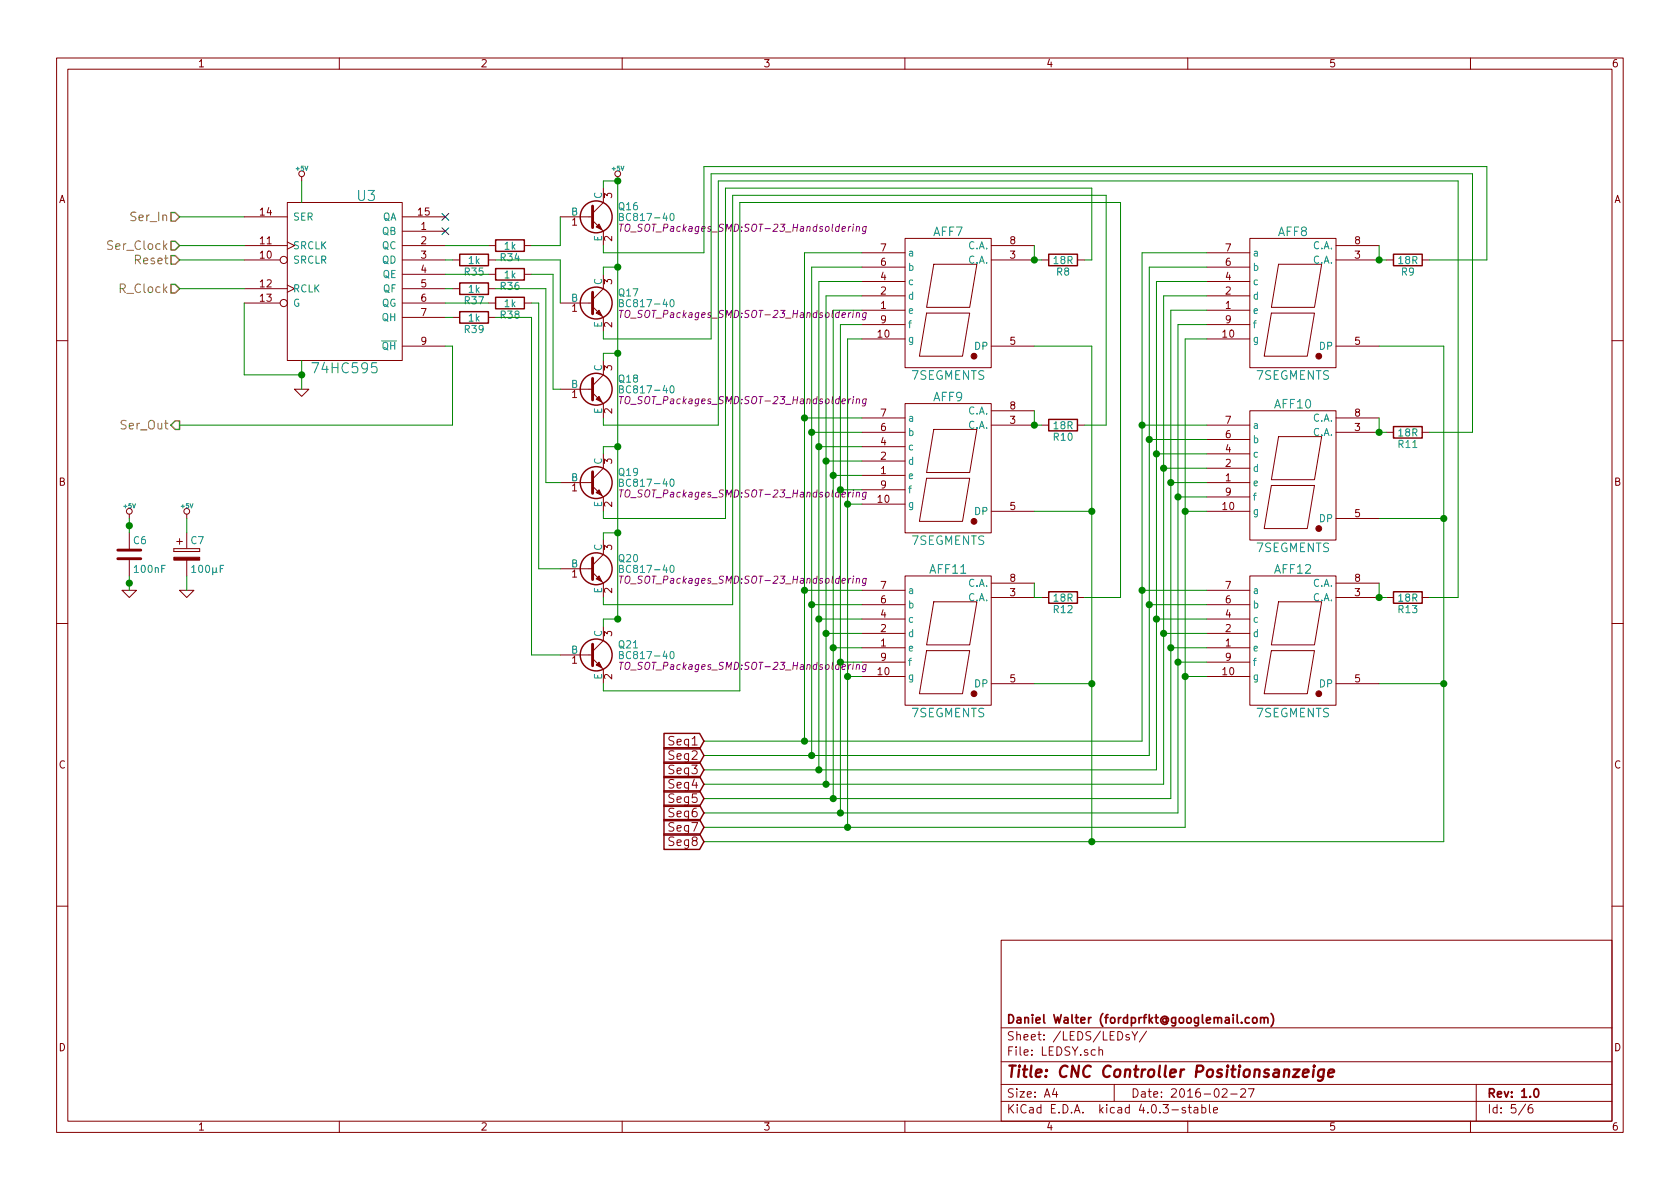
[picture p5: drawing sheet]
<svg xmlns="http://www.w3.org/2000/svg" width="297mm" height="210mm" viewBox="0 0 297 210" stroke-linecap="round" stroke-linejoin="round" font-family="sans-serif">
<g fill="none" stroke="#840000" stroke-width=".18">
<path d="M10 10.3h277v189.9h-277zM12 12.2h273v186.1h-273zM60 10.3v1.9M110 10.3v1.9M160 10.3v1.9M210 10.3v1.9M260 10.3v1.9M43.2 38.3h7.6M50.8 35.8h20.3v27.9h-20.3zM53.3 31.2v.8M71.1 38.3h7.6M99.1 38.3h5.7"/>
<path d="M104.8 39l1.9 1.9v2.5M106.7 33.3v2.5l-1.9 1.9M109.2 31.2v.8M43.2 43.4h7.6M43.2 46h6.3M43.2 51h7.6M43.2 53.6h6.3M50.8 42.8l1.3 .6-1.3 .7M50.8 50.4l1.3 .6-1.3 .7M71.1 40.9h7.6M71.1 43.4h7.6M71.1 46h7.6"/>
<path d="M71.1 48.5h7.6M71.1 51h7.6M71.1 53.6h7.6M71.1 56.1h7.6M80 46h1.3M80 51h1.3M80 56.1h1.3M86.4 43.4h1.2M86.4 46h1.2M86.4 48.5h1.2M86.4 51h1.2M86.4 53.6h1.2"/>
<path d="M86.4 56.1h1.2M92.7 43.4h1.3M92.7 48.5h1.3M92.7 53.6h1.3M99.1 53.6h5.7M104.8 54.2l1.9 1.9v2.6M106.7 48.5v2.5l-1.9 2M152.4 54.9h7.6M152.4 52.3h7.6M152.4 49.8h7.6M152.4 47.2h7.6M152.4 44.7h7.6"/>
<path d="M152.4 57.4h7.6M152.4 59.9h7.6M160 42.2h15.3v22.8h-15.3zM163.8 55.4h7.6l-1.2 7.6h-7.6zM165.1 46.7h7.6l-1.3 7.7h-7.6zM175.3 43.4h7.6M175.3 46h7.6M184.1 46h1.3M190.5 46h1.3M213.4 54.9h7.6M213.4 52.3h7.6M213.4 49.8h7.6"/>
<path d="M213.4 47.2h7.6M213.4 44.7h7.6M213.4 57.4h7.6M213.4 59.9h7.6M221 42.2h15.2v22.8h-15.2zM224.8 55.4h7.6l-1.3 7.6h-7.6zM226.1 46.7h7.6l-1.3 7.7h-7.6zM236.2 43.4h7.6M236.2 46h7.6M245.1 46h1.3M251.5 46h1.2M10 60.2h2"/>
<path d="M52.1 68.8h2.5l-1.3 1.3zM71.1 61.2h7.6M99.1 68.8h5.7M104.8 69.5l1.9 1.9v2.5M106.7 63.7v2.6l-1.9 1.9M152.4 76.4h7.6M152.4 73.9h7.6M152.4 79h7.6M160 71.4h15.3v22.8h-15.3zM165.1 75.9h7.6l-1.3 7.7h-7.6zM175.3 61.2h7.6M175.3 75.2h7.6"/>
<path d="M175.3 72.6h7.6M184.1 75.2h1.3M190.5 75.2h1.3M213.4 75.2h7.6M213.4 77.7h7.6M221 72.6h15.2v22.9h-15.2zM226.1 77.2h7.6l-1.3 7.6h-7.6zM236.2 61.2h7.6M236.2 76.4h7.6M236.2 73.9h7.6M245.1 76.4h1.3M251.5 76.4h1.2"/>
<path d="M285 60.2h2M22.9 90.9v.8M22.9 94.2v2.8M22.9 99.1v2.7M30.7 97v.5zM30.7 97.5h4.6zM30.7 97h4.6zM31.2 95.8h1.1M31.7 95.2v1.1M33 90.9v.8M33 94.2v2.8M33 99.1v2.7"/>
<path d="M35.3 97v.5zM99.1 85.3h5.7M104.8 86l1.9 1.9v2.5M106.7 80.3v2.5l-1.9 1.9M106.7 95.5v2.5l-1.9 1.9M152.4 84.1h7.6M152.4 81.5h7.6M152.4 86.6h7.6M152.4 89.1h7.6M163.8 84.6h7.6l-1.2 7.6h-7.6zM175.3 90.4h7.6M213.4 85.3h7.6"/>
<path d="M213.4 82.8h7.6M213.4 80.3h7.6M213.4 87.9h7.6M213.4 90.4h7.6M224.8 85.8h7.6l-1.3 7.7h-7.6zM236.2 91.7h7.6M10 110.3h2M21.6 104.4h2.5l-1.2 1.3zM31.7 104.4h2.6l-1.3 1.3zM99.1 115.8h5.7M99.1 100.6h5.7M104.8 116.5l1.9 1.9v2.5"/>
<path d="M104.8 101.2l1.9 1.9v2.6M106.7 110.7v2.6l-1.9 1.9M152.4 114.5h7.6M152.4 112h7.6M152.4 109.5h7.6M152.4 106.9h7.6M152.4 104.4h7.6M152.4 117.1h7.6M152.4 119.6h7.6M160 101.8h15.3v22.9h-15.3zM163.8 115.1h7.6l-1.2 7.6h-7.6zM165.1 106.4h7.6l-1.3 7.6h-7.6z"/>
<path d="M175.3 105.7h7.6M175.3 103.1h7.6M184.1 105.7h1.3M190.5 105.7h1.3M213.4 114.5h7.6M213.4 112h7.6M213.4 109.5h7.6M213.4 106.9h7.6M213.4 104.4h7.6M213.4 117.1h7.6M213.4 119.6h7.6M221 101.8h15.2v22.9h-15.2z"/>
<path d="M224.8 115.1h7.6l-1.3 7.6h-7.6zM226.1 106.4h7.6l-1.3 7.6h-7.6zM236.2 105.7h7.6M236.2 103.1h7.6M245.1 105.7h1.3M251.5 105.7h1.2M285 110.3h2M175.3 120.9h7.6M236.2 120.9h7.6M10 160.2h2M177 166.3h108v32h-108zM285 160.2h2"/>
<path d="M60 198.3v1.9M110 198.3v1.9M160 198.3v1.9M177 194.8h108M177 191.8h108M177 187.8h108M177 181.8h108M186.4 192.5l-.3 1h.9M186.8 193v1M194.3 185.7l.2-.1 .4 .1v.9M194.3 185.1v1.5M197 191.8v3"/>
<path d="M199.6 183a.37 .37 0 0 0-.5 .1v.3l.5 .1 .1 .1-.2 .3-.4-.1M200.2 182.4l.4 .8 .5-.8M200.6 183.2v.7M202.7 182.3l-1.3 2M209.6 195.9a.37 .37 0 0 0-.6 .1l.1 .3 .5 .1 .1 .1-.3 .3-.4-.1M210 198.3v1.9M210.1 195.8h.5M210.3 195.3v1.3l.3 .2M211.2 195.9h.5l.1 .9M211.8 196.2l-.5 .1-.2 .2 .2 .3 .5-.1M212.5 195.9l.4-.1 .3 .3-.1 .6h-.6M212.5 195.3v1.5"/>
<path d="M213.8 195.3v1.3l.2 .2M214.6 196.3l.7-.1-.1-.3-.4-.1-.2 .2v.7h.6M216.1 192.7l.2-.2h.4l.3 .5-1 1h1M217.6 193.5h1.1M219.4 192.7l.2-.2h.4l.2 .5-.9 1h.9M220.7 192.5h1l-.6 1.5M260 198.3v1.9M261 191.8v6.5M269.7 195.2l-1.2 2M270.9 195.3a.59 .59 0 0 0-.7 .7l.1 .7 .2 .1 .5-.1v-.5l-.1-.2-.4-.1-.3 .3"/>
<circle cx="53.3" cy="30.7" r=".51"/>
<circle cx="109.2" cy="30.7" r=".51"/>
<circle cx="50.2" cy="46" r=".63"/>
<circle cx="50.2" cy="53.6" r=".63"/>
<circle cx="22.9" cy="90.4" r=".51"/>
<circle cx="33" cy="90.4" r=".51"/>
</g>
<path d="M222.9 179.9v1M224.7 179.2a1.71 1.71 0 0 1 0 2.3M220.9 180l-.5-.1-.2 .3v.6l.2 .1 .5-.1M221.5 180.1l.2-.2 .5 .2v.5l-.1 .2-.4 .1-.2-.1zM222.9 180.1l.2-.2 .4 .1v.9M223.5 180.1a.36 .36 0 0 1 .4-.2 .36 .36 0 0 1 .3 .2v.8M271.3 192.7l.3-.2a.81 .81 0 0 1 .5 .6 .81 .81 0 0 1-.2 .8l-.2 .1a.79 .79 0 0 1-.4-1.3z" fill="none" stroke="#840000" stroke-width=".3"/>
<path d="M230.4 189.8l1-.2-.1-.4h-.7l-.3 1 .3 .2 .6-.1M232.3 189.1l-.2 1.3M232.4 188.4l-.1 .2 .2-.1-.1-.1-.1 .2M234.1 189.1l-.2 1.6a.6 .6 0 0 1-.9 .3M234.1 189.2a.7 .7 0 0 0-1 .3v.8l.3 .1 .6-.1M234.9 189.8l1-.2-.1-.4-.6-.1-.3 .3v.9l.2 .1 .6-.1" fill="none" stroke="#840000" stroke-width=".41"/>
<path d="M30.2 37.6h.8l.7 .7-.7 .8h-.8zM30.2 42.7h.8l.7 .7-.7 .8h-.8zM30.2 50.3h.8l.7 .7-.7 .8h-.8zM30.2 45.2h.8l.7 .8-.7 .7h-.8zM31 74.4h.7v1.5h-.7l-.8-.7z" fill="none" stroke="#848400" stroke-width=".25"/>
<g fill="#840000" stroke="#840000" stroke-width=".18">
<path d="M30.7 98.5h4.6v.6h-4.6z"/>
<path d="M105.4 117.6l.5-.5 .5 1z"/>
<path d="M105.4 102.4l.5-.6 .5 1.1z"/>
<path d="M105.4 87.1l.5-.5 .5 1z"/>
<path d="M105.4 70.6l.5-.5 .5 1z"/>
<path d="M105.4 55.4l.5-.5 .5 1z"/>
<path d="M105.9 39.6l.5 1-1-.5z"/>
<circle cx="233.2" cy="63" r=".51"/>
<circle cx="233.2" cy="93.5" r=".51"/>
<circle cx="233.2" cy="122.7" r=".51"/>
<circle cx="172.2" cy="63" r=".51"/>
<circle cx="172.2" cy="92.2" r=".51"/>
<circle cx="172.2" cy="122.7" r=".51"/>
</g>
<path d="M104.8 36.4v3.9M104.8 51.7v3.8M104.8 66.9v3.8M20.8 98.8h4.1M20.8 97.3h4.1M104.8 98.7v3.8M104.8 83.4v3.8M104.8 113.9v3.8" fill="none" stroke="#840000" stroke-width=".51"/>
<path d="M78.1 37.7l1.2 1.3M79.3 37.7l-1.2 1.3M78.1 40.3l1.2 1.2M79.3 40.3l-1.2 1.2" fill="none" stroke="#000084" stroke-width=".18"/>
<g fill="none" stroke="#840000" stroke-width=".25">
<path d="M81.3 45h5.1v2h-5.1zM81.3 50h5.1v2.1h-5.1zM81.3 55.1h5.1v2h-5.1zM87.6 42.4h5.1v2h-5.1zM87.6 47.5h5.1v2h-5.1zM87.6 52.6h5.1v2h-5.1zM185.4 45h5.1v2h-5.1zM246.4 45h5.1v2h-5.1zM185.4 74.2h5.1v2h-5.1zM246.4 75.4h5.1v2.1h-5.1zM185.4 104.6h5.1v2.1h-5.1zM246.4 104.6h5.1v2.1h-5.1z"/>
<path d="M117.4 129.7h6.3l.8 1.4-.8 1.3h-6.3zM117.4 132.2h6.3l.8 1.4-.8 1.4h-6.3zM117.4 134.8h6.3l.8 1.3-.8 1.4h-6.3zM117.4 137.3h6.3l.8 1.4-.8 1.3h-6.3zM117.4 139.8h6.3l.8 1.4-.8 1.4h-6.3zM117.4 142.4h6.3l.8 1.4-.8 1.3h-6.3zM117.4 144.9h6.3l.8 1.4-.8 1.4h-6.3zM117.4 147.5h6.3l.8 1.3-.8 1.4h-6.3z"/>
<circle cx="105.4" cy="38.3" r="2.82"/>
<circle cx="105.4" cy="53.6" r="2.82"/>
<circle cx="105.4" cy="68.8" r="2.82"/>
<circle cx="105.4" cy="85.3" r="2.82"/>
<circle cx="105.4" cy="115.8" r="2.82"/>
<circle cx="105.4" cy="100.6" r="2.82"/>
</g>
<path d="M109.5 38.3l.6-.1v-.4l-.6-.1v1.3h.5l.2-.1v-.3l-.2-.3M118.6 37.8l.1-.1a.67 .67 0 0 1 .5 .7 .67 .67 0 0 1-.5 .6l-.1-.1-.1-.4zM109.5 53.6l.6-.1v-.4l-.6-.1v1.2h.5l.2-.1v-.3l-.2-.2M118.6 53.1l.1-.1a.67 .67 0 0 1 .5 .6 .67 .67 0 0 1-.5 .6l-.1-.1-.1-.3zM109.5 68.8l.6-.1v-.4l-.6-.1v1.3h.5l.2-.1v-.3l-.2-.3M118.6 68.3l.1-.1a.67 .67 0 0 1 .5 .7 .67 .67 0 0 1-.5 .6l-.1-.1-.1-.4zM109.5 85.3l.6-.1v-.4l-.6-.1v1.3h.5l.2-.1v-.3l-.2-.3M118.6 84.8l.1-.1a.67 .67 0 0 1 .5 .7 .67 .67 0 0 1-.5 .6l-.1-.1-.1-.4zM109.5 115.8l.6-.1v-.4l-.6-.1v1.3h.5l.2-.1v-.4l-.2-.2M109.5 100.6l.6-.1v-.4l-.6-.1v1.2h.5l.2-.1v-.3l-.2-.2M118.6 115.3l.1-.1a.67 .67 0 0 1 .5 .6 .67 .67 0 0 1-.5 .7l-.1-.1-.1-.4zM118.6 100.1l.1-.1a.67 .67 0 0 1 .5 .6 .67 .67 0 0 1-.5 .6l-.1-.1-.1-.3z" fill="none" stroke="#008484" stroke-width=".18"/>
<g fill="none" stroke="#840084" stroke-width=".18">
<path d="M109.5 39.6h.7M109.9 39.6l-.2 1.3M109.5 54.9h.7M109.9 54.9l-.2 1.3M151.5 55.4l.2-.1 .2 .1v.8M151.5 40.2l.2-.1h.2v.8M151.5 55.3l-.1 .9M151.5 40.1l-.1 .8M153.1 55.4l-.3-.1-.3 .2 .1 .6h.5M153.1 40.1h-.3l-.3 .2v.5l.2 .1 .4-.1M153.2 55.3l-.2 1.2h-.5M153.2 40.1l-.2 1.1-.5 .1"/>
<path d="M109.5 70.1h.7M109.9 70.1l-.2 1.3M151.5 70.7l.2-.2 .2 .1v.8M151.5 70.5l-.1 .9M153.1 70.6l-.3-.1-.3 .3v.5l.2 .1 .4-.1M153.2 70.5l-.2 1.2h-.5M109.5 86.6h.7M109.9 86.6l-.2 1.3M151.5 87.2l.2-.2 .2 .1v.8M151.5 87l-.1 .9M153.1 87.1l-.3-.1-.3 .3v.5l.2 .1 .4-.1M153.2 87l-.2 1.2-.5 .1"/>
<path d="M109.5 117.1h.7M109.5 101.9h.7M109.9 117.1l-.2 1.3M109.9 101.9l-.2 1.2M151.5 117.6l.2-.1 .2 .1v.8M151.5 102.4l.2-.1 .2 .1v.7M151.5 117.5l-.1 .9M151.5 102.3l-.1 .8M153.1 117.6l-.3-.1-.3 .3v.5l.2 .1 .4-.1M153.1 102.4l-.3-.1-.3 .2 .1 .6h.5M153.2 117.5l-.2 1.2h-.5M153.2 102.3l-.2 1.1-.5 .1"/>
</g>
<g fill="none" stroke="#008400" stroke-width=".18">
<path d="M31.7 38.3h11.5M53.3 32v3.8M99.1 38.3v5.1h-5.1M106.7 33.3v-1.3h2.5v77.5h-2.5v1.2M31.7 46h11.5M31.7 51h11.5M31.7 43.4h11.5M43.2 53.6v12.7h10.1M78.7 46h1.3M78.7 51h1.3M78.7 43.4h7.7M78.7 48.5h7.7"/>
<path d="M78.7 53.6h7.7M78.7 56.1h1.3M87.6 51h8.9v34.3h2.6M87.6 46h11.5v7.6M87.6 56.1h6.4v59.7h5.1M94 53.6h1.2v47h3.9M94 48.5h3.8v20.3h1.3M106.7 58.7v1.2h19v-29.2h134.6v45.7h-7.6M106.7 43.4v1.3h17.8v-15.2h138.4v16.5h-10.2M109.2 47.2h-2.5v1.3M152.4 59.9h-2.5v86.4M152.4 57.4h-3.8v86.4"/>
<path d="M152.4 54.9h-5.1v86.3M152.4 52.3h-6.4v86.4M152.4 49.8h-7.6v86.3M152.4 47.2h-8.9v86.4M152.4 44.7h-10.2v86.4M182.9 43.4v2.6h1.2M191.8 46h1.2v-12.7h-64.7v58.4h-21.6v-1.3M213.4 59.9h-3.9v86.4h-85M213.4 57.4h-5.1v86.4h-83.8M213.4 54.9h-6.4v86.3h-82.5M213.4 52.3h-7.7v86.4h-81.2M213.4 49.8h-8.9v86.3h-80"/>
<path d="M213.4 47.2h-10.2v86.4h-78.7M213.4 44.7h-11.5v86.4h-77.4M243.8 43.4v2.6h1.3M53.3 63.7v5.1M78.7 61.2h1.3v14h-48.3M106.7 73.9v1.3h20.3v-43.2h130.8v73.7h-5.1M109.2 79h-2.5v1.3M109.2 62.5h-2.5v1.2M142.2 73.9h10.2M143.5 76.4h8.9M144.8 79h7.6M182.9 61.2h10.1v87.6"/>
<path d="M182.9 72.6v2.6h1.2M191.8 75.2h3.8v-40.7h-66.1v72.4h-22.8v-1.2M201.9 75.2h11.5M203.2 77.7h10.2M243.8 61.2h11.5v87.6h-130.8M243.8 73.9v2.5h1.3M22.9 91.7v2.5M33 91.7v2.5M109.2 94.2h-2.5v1.3M146 81.5h6.4M147.3 84.1h5.1M148.6 86.6h3.8"/>
<path d="M149.9 89.1h2.5M182.9 90.4h10.1M204.5 80.3h8.9M205.7 82.8h7.7M207 85.3h6.4M208.3 87.9h5.1M209.5 90.4h3.9M243.8 91.7h11.5M22.9 101.8v2.6M33 101.8v2.6M142.2 104.4h10.2M143.5 106.9h8.9"/>
<path d="M144.8 109.5h7.6M146 112h6.4M147.3 114.5h5.1M148.6 117.1h3.8M149.9 119.6h2.5M182.9 103.1v2.6h1.2M191.8 105.7h6.3v-69.9h-67.3v86.4h-24.1v-1.3M201.9 104.4h11.5M203.2 106.9h10.2M204.5 109.5h8.9M205.7 112h7.7M207 114.5h6.4"/>
<path d="M208.3 117.1h5.1M209.5 119.6h3.9M243.8 103.1v2.6h1.3M182.9 120.9h10.1M243.8 120.9h11.5"/>
</g>
<g fill="#008400" stroke="#008400" stroke-width=".25">
<circle cx="149.9" cy="146.3" r=".51"/>
<circle cx="148.6" cy="143.8" r=".51"/>
<circle cx="147.3" cy="141.2" r=".51"/>
<circle cx="146.1" cy="138.7" r=".51"/>
<circle cx="144.8" cy="136.1" r=".51"/>
<circle cx="143.5" cy="133.6" r=".51"/>
<circle cx="142.2" cy="131.1" r=".51"/>
<circle cx="142.2" cy="73.9" r=".51"/>
<circle cx="143.5" cy="76.4" r=".51"/>
<circle cx="144.8" cy="79" r=".51"/>
<circle cx="146.1" cy="81.5" r=".51"/>
<circle cx="147.3" cy="84.1" r=".51"/>
<circle cx="149.9" cy="89.1" r=".51"/>
<circle cx="142.2" cy="104.4" r=".51"/>
<circle cx="143.5" cy="106.9" r=".51"/>
<circle cx="144.8" cy="109.5" r=".51"/>
<circle cx="146.1" cy="112" r=".51"/>
<circle cx="147.3" cy="114.5" r=".51"/>
<circle cx="149.9" cy="119.6" r=".51"/>
<circle cx="209.6" cy="90.4" r=".51"/>
<circle cx="208.3" cy="87.9" r=".51"/>
<circle cx="207" cy="85.3" r=".51"/>
<circle cx="205.7" cy="82.8" r=".51"/>
<circle cx="204.5" cy="80.3" r=".51"/>
<circle cx="203.2" cy="77.7" r=".51"/>
<circle cx="201.9" cy="75.2" r=".51"/>
<circle cx="255.3" cy="91.7" r=".51"/>
<circle cx="255.3" cy="120.9" r=".51"/>
<circle cx="201.9" cy="104.4" r=".51"/>
<circle cx="203.2" cy="106.9" r=".51"/>
<circle cx="204.5" cy="109.5" r=".51"/>
<circle cx="205.7" cy="112" r=".51"/>
<circle cx="207" cy="114.5" r=".51"/>
<circle cx="208.3" cy="117.1" r=".51"/>
<circle cx="209.6" cy="119.6" r=".51"/>
<circle cx="193" cy="148.8" r=".51"/>
<circle cx="193" cy="120.9" r=".51"/>
<circle cx="193" cy="90.4" r=".51"/>
<circle cx="243.8" cy="46" r=".51"/>
<circle cx="243.8" cy="105.7" r=".51"/>
<circle cx="182.9" cy="46" r=".51"/>
<circle cx="243.8" cy="76.4" r=".51"/>
<circle cx="182.9" cy="75.2" r=".51"/>
<circle cx="22.9" cy="103.1" r=".51"/>
<circle cx="22.9" cy="93" r=".51"/>
<circle cx="109.2" cy="32" r=".51"/>
<circle cx="109.2" cy="47.2" r=".51"/>
<circle cx="109.2" cy="62.5" r=".51"/>
<circle cx="109.2" cy="79" r=".51"/>
<circle cx="109.2" cy="94.2" r=".51"/>
<circle cx="109.2" cy="109.5" r=".51"/>
<circle cx="53.3" cy="66.3" r=".51"/>
</g>
<text font-size="2.8" fill="#840000" x="178" y="190.5">Title: CNC Controller Positionsanzeige</text>
<g font-size="2.5" fill="#008484">
<text x="63.2" y="35.5">U3</text>
<text x="55.7" y="66">74HC595</text>
</g>
<g font-size="2.1" fill="#848400">
<text x="23.3" y="39.1">Ser_In</text>
<text x="19.4" y="44.2">Ser_Clock</text>
<text x="24" y="46.7">Reset</text>
<text x="21.3" y="51.8">R_Clock</text>
<text x="21.6" y="75.9">Ser_Out</text>
</g>
<g font-size="2.1" fill="#008484">
<text x="165" y="41.8">AFF7</text>
<text x="226" y="41.8">AFF8</text>
<text x="161.1" y="67.2">7SEGMENTS</text>
<text x="165" y="71">AFF9</text>
<text x="222.1" y="67.2">7SEGMENTS</text>
<text x="225.4" y="72.2">AFF10</text>
<text x="161.1" y="96.4">7SEGMENTS</text>
<text x="164.4" y="101.4">AFF11</text>
<text x="222.1" y="97.6">7SEGMENTS</text>
<text x="225.4" y="101.4">AFF12</text>
<text x="161.1" y="126.8">7SEGMENTS</text>
<text x="222.1" y="126.8">7SEGMENTS</text>
</g>
<g font-size="2.1" fill="#840000">
<text x="118.5" y="131.8">Seg1</text>
<text x="118.5" y="134.4">Seg2</text>
<text x="118.5" y="136.9">Seg3</text>
<text x="118.5" y="139.4">Seg4</text>
<text x="118.5" y="142">Seg5</text>
<text x="118.5" y="144.5">Seg6</text>
<text x="118.5" y="147.1">Seg7</text>
<text x="118.5" y="149.6">Seg8</text>
<text x="178" y="184">Sheet: /LEDS/LEDsY/</text>
<text x="178" y="181">Daniel Walter (fordprfkt@googlemail.com)</text>
<text x="178" y="186.7">File: LEDSY.sch</text>
<text x="178" y="196.9">KiCad E.D.A. kicad 4.0.3-stable</text>
<text x="178" y="194.1">Size: A4</text>
<text x="200" y="194.1">Date: 2016-02-27</text>
<text x="263" y="194.1">Rev: 1.0</text>
<text x="263" y="196.9">Id: 5/6</text>
</g>
<g font-size="1.8" fill="#840000">
<text x="35" y="11.9">1</text>
<text x="85" y="11.9">2</text>
<text x="135" y="11.9">3</text>
<text x="185" y="11.9">4</text>
<text x="235" y="11.9">5</text>
<text x="285" y="11.9">6</text>
<text x="10.4" y="35.9">A</text>
<text x="108.2" y="35" transform="rotate(-90 108.2 35)">3</text>
<text x="285.4" y="35.9">A</text>
<text x="46" y="38.1">14</text>
<text x="74" y="38.1">15</text>
<text x="74.4" y="40.6">1</text>
<text x="101.1" y="39.9">1</text>
<text x="46" y="45.7">10</text>
<text x="46" y="43.2">11</text>
<text x="74.4" y="43.2">2</text>
<text x="74.4" y="45.7">3</text>
<text x="108.2" y="42.6" transform="rotate(-90 108.2 42.6)">2</text>
<text x="155.7" y="47">6</text>
<text x="155.7" y="44.4">7</text>
<text x="178.6" y="45.7">3</text>
<text x="178.6" y="43.2">8</text>
<text x="216.7" y="47">6</text>
<text x="216.7" y="44.4">7</text>
<text x="239.5" y="45.7">3</text>
<text x="239.5" y="43.2">8</text>
<text x="46" y="50.8">12</text>
<text x="46" y="53.3">13</text>
<text x="74.4" y="48.3">4</text>
<text x="74.4" y="50.8">5</text>
<text x="74.4" y="53.3">6</text>
<text x="108.2" y="50.3" transform="rotate(-90 108.2 50.3)">3</text>
<text x="155.7" y="52.1">2</text>
<text x="155.7" y="49.5">4</text>
<text x="216.7" y="52.1">2</text>
<text x="216.7" y="49.5">4</text>
<text x="74.4" y="55.9">7</text>
<text x="101.1" y="55.1">1</text>
<text x="108.2" y="57.9" transform="rotate(-90 108.2 57.9)">2</text>
<text x="155.2" y="59.7">10</text>
<text x="155.7" y="54.6">1</text>
<text x="155.7" y="57.1">9</text>
<text x="216.2" y="59.7">10</text>
<text x="216.7" y="54.6">1</text>
<text x="216.7" y="57.1">9</text>
<text x="74.4" y="61">9</text>
<text x="108.2" y="65.5" transform="rotate(-90 108.2 65.5)">3</text>
<text x="178.6" y="61">5</text>
<text x="239.5" y="61">5</text>
<text x="101.1" y="70.4">1</text>
<text x="108.2" y="73.1" transform="rotate(-90 108.2 73.1)">2</text>
<text x="155.7" y="76.2">6</text>
<text x="155.7" y="73.7">7</text>
<text x="178.6" y="74.9">3</text>
<text x="178.6" y="72.4">8</text>
<text x="216.7" y="77.5">6</text>
<text x="216.7" y="74.9">7</text>
<text x="239.5" y="76.2">3</text>
<text x="239.5" y="73.7">8</text>
<text x="108.2" y="82" transform="rotate(-90 108.2 82)">3</text>
<text x="155.7" y="83.8">1</text>
<text x="155.7" y="81.3">2</text>
<text x="155.7" y="78.7">4</text>
<text x="216.7" y="82.5">2</text>
<text x="216.7" y="80">4</text>
<text x="10.4" y="85.9">B</text>
<text x="101.1" y="86.9">1</text>
<text x="108.2" y="89.6" transform="rotate(-90 108.2 89.6)">2</text>
<text x="155.2" y="88.9">10</text>
<text x="155.7" y="86.4">9</text>
<text x="216.7" y="85.1">1</text>
<text x="216.7" y="87.6">9</text>
<text x="285.4" y="85.9">B</text>
<text x="178.6" y="90.2">5</text>
<text x="216.2" y="90.2">10</text>
<text x="239.5" y="91.4">5</text>
<text x="108.2" y="97.3" transform="rotate(-90 108.2 97.3)">3</text>
<text x="101.1" y="102.1">1</text>
<text x="108.2" y="104.9" transform="rotate(-90 108.2 104.9)">2</text>
<text x="155.7" y="106.7">6</text>
<text x="155.7" y="104.1">7</text>
<text x="178.6" y="105.4">3</text>
<text x="178.6" y="102.9">8</text>
<text x="216.7" y="106.7">6</text>
<text x="216.7" y="104.1">7</text>
<text x="239.5" y="105.4">3</text>
<text x="239.5" y="102.9">8</text>
<text x="108.2" y="112.5" transform="rotate(-90 108.2 112.5)">3</text>
<text x="155.7" y="111.8">2</text>
<text x="155.7" y="109.2">4</text>
<text x="216.7" y="111.8">2</text>
<text x="216.7" y="109.2">4</text>
<text x="101.1" y="117.3">1</text>
<text x="155.2" y="119.4">10</text>
<text x="155.7" y="114.3">1</text>
<text x="155.7" y="116.8">9</text>
<text x="216.2" y="119.4">10</text>
<text x="216.7" y="114.3">1</text>
<text x="216.7" y="116.8">9</text>
<text x="108.2" y="120.1" transform="rotate(-90 108.2 120.1)">2</text>
<text x="178.6" y="120.6">5</text>
<text x="239.5" y="120.6">5</text>
<text x="10.4" y="135.9">C</text>
<text x="285.4" y="135.9">C</text>
<text x="10.4" y="185.9">D</text>
<text x="285.4" y="185.9">D</text>
<text x="35" y="199.9">1</text>
<text x="85" y="199.9">2</text>
<text x="135" y="199.9">3</text>
<text x="185" y="199.9">4</text>
<text x="235" y="199.9">5</text>
<text x="285" y="199.9">6</text>
</g>
<g font-size="1.8" fill="#008484">
<text x="106.4" y="35.2" transform="rotate(-90 106.4 35.2)">C</text>
<text x="51.8" y="39">SER</text>
<text x="67.5" y="41.5">QB</text>
<text x="67.5" y="39">QA</text>
<text x="101" y="38.1">B</text>
<text x="109.4" y="37.2">Q16</text>
<text x="51.8" y="46.6">SRCLR</text>
<text x="51.8" y="44.1">SRCLK</text>
<text x="67.5" y="44.1">QC</text>
<text x="67.5" y="46.6">QD</text>
<text x="82.9" y="46.7">1k</text>
<text x="88.5" y="46.2">R34</text>
<text x="89.2" y="44.1">1k</text>
<text x="106.4" y="42.7" transform="rotate(-90 106.4 42.7)">E</text>
<text x="160.5" y="47.9">b</text>
<text x="160.5" y="45.3">a</text>
<text x="171.2" y="46.6">C.A.</text>
<text x="171.2" y="44.1">C.A.</text>
<text x="186.3" y="46.7">18R</text>
<text x="221.5" y="47.9">b</text>
<text x="221.5" y="45.3">a</text>
<text x="232.2" y="46.6">C.A.</text>
<text x="232.2" y="44.1">C.A.</text>
<text x="247.3" y="46.7">18R</text>
<text x="51.8" y="51.7">RCLK</text>
<text x="67.5" y="49.1">QE</text>
<text x="67.6" y="51.7">QF</text>
<text x="82.2" y="48.7">R35</text>
<text x="82.2" y="53.8">R37</text>
<text x="82.9" y="51.8">1k</text>
<text x="88.5" y="51.3">R36</text>
<text x="89.2" y="49.2">1k</text>
<text x="101" y="53.3">B</text>
<text x="106.4" y="50.4" transform="rotate(-90 106.4 50.4)">C</text>
<text x="109.4" y="52.4">Q17</text>
<text x="160.5" y="53">d</text>
<text x="160.5" y="50.4">c</text>
<text x="186.8" y="48.7">R8</text>
<text x="221.5" y="53">d</text>
<text x="221.5" y="50.4">c</text>
<text x="247.8" y="48.7">R9</text>
<text x="51.8" y="54.2">G</text>
<text x="67.4" y="54.2">QG</text>
<text x="67.5" y="56.8">QH</text>
<text x="82.2" y="58.9">R39</text>
<text x="82.9" y="56.8">1k</text>
<text x="88.5" y="56.3">R38</text>
<text x="89.2" y="54.3">1k</text>
<text x="106.4" y="58" transform="rotate(-90 106.4 58)">E</text>
<text x="160.5" y="55.5">e</text>
<text x="160.5" y="58">f</text>
<text x="221.5" y="55.5">e</text>
<text x="221.5" y="58">f</text>
<text x="67.5" y="61.8">QH</text>
<text x="106.4" y="65.7" transform="rotate(-90 106.4 65.7)">C</text>
<text x="160.5" y="60.6">g</text>
<text x="172.3" y="61.8">DP</text>
<text x="221.5" y="60.6">g</text>
<text x="233.2" y="61.8">DP</text>
<text x="101" y="68.6">B</text>
<text x="109.4" y="67.6">Q18</text>
<text x="106.4" y="73.2" transform="rotate(-90 106.4 73.2)">E</text>
<text x="160.5" y="77.1">b</text>
<text x="160.5" y="74.5">a</text>
<text x="171.2" y="75.8">C.A.</text>
<text x="171.2" y="73.3">C.A.</text>
<text x="186.3" y="77.9">R10</text>
<text x="186.3" y="75.9">18R</text>
<text x="221.5" y="75.8">a</text>
<text x="232.2" y="77.1">C.A.</text>
<text x="232.2" y="74.5">C.A.</text>
<text x="247.3" y="77.2">18R</text>
<text x="106.4" y="82.2" transform="rotate(-90 106.4 82.2)">C</text>
<text x="160.5" y="82.2">d</text>
<text x="160.5" y="79.6">c</text>
<text x="221.5" y="83.4">d</text>
<text x="221.5" y="80.9">c</text>
<text x="221.5" y="78.4">b</text>
<text x="247.3" y="79.2">R11</text>
<text x="101" y="85.1">B</text>
<text x="106.4" y="89.7" transform="rotate(-90 106.4 89.7)">E</text>
<text x="109.4" y="84.1">Q19</text>
<text x="160.5" y="84.7">e</text>
<text x="160.5" y="87.2">f</text>
<text x="160.5" y="89.8">g</text>
<text x="221.5" y="86">e</text>
<text x="221.5" y="88.5">f</text>
<text x="172.3" y="91.1">DP</text>
<text x="221.5" y="91.1">g</text>
<text x="233.2" y="92.3">DP</text>
<text x="23.6" y="96.2">C6</text>
<text x="23.9" y="101.3">100nF</text>
<text x="33.8" y="96.2">C7</text>
<text x="34.1" y="101.3">100µF</text>
<text x="101" y="100.3">B</text>
<text x="106.4" y="97.4" transform="rotate(-90 106.4 97.4)">C</text>
<text x="109.4" y="99.4">Q20</text>
<text x="106.4" y="105" transform="rotate(-90 106.4 105)">E</text>
<text x="160.5" y="107.6">b</text>
<text x="160.5" y="105">a</text>
<text x="171.2" y="106.3">C.A.</text>
<text x="171.2" y="103.8">C.A.</text>
<text x="186.3" y="106.4">18R</text>
<text x="221.5" y="107.6">b</text>
<text x="221.5" y="105">a</text>
<text x="232.2" y="106.3">C.A.</text>
<text x="232.2" y="103.8">C.A.</text>
<text x="247.3" y="106.4">18R</text>
<text x="106.4" y="112.6" transform="rotate(-90 106.4 112.6)">C</text>
<text x="160.5" y="112.6">d</text>
<text x="160.5" y="110.1">c</text>
<text x="186.3" y="108.4">R12</text>
<text x="221.5" y="112.6">d</text>
<text x="221.5" y="110.1">c</text>
<text x="247.3" y="108.4">R13</text>
<text x="101" y="115.6">B</text>
<text x="109.4" y="114.6">Q21</text>
<text x="160.5" y="115.2">e</text>
<text x="160.5" y="117.7">f</text>
<text x="221.5" y="115.2">e</text>
<text x="221.5" y="117.7">f</text>
<text x="106.4" y="120.2" transform="rotate(-90 106.4 120.2)">E</text>
<text x="160.5" y="120.3">g</text>
<text x="172.3" y="121.5">DP</text>
<text x="221.5" y="120.3">g</text>
<text x="233.2" y="121.5">DP</text>
</g>
<g font-size="1.8" fill="#840084">
<text x="110.3" y="39.1">BC817-40</text>
<text x="110.7" y="41">TO_SOT_Packages_SMD:SOT-23_Handsoldering</text>
<text x="110.3" y="54.3">BC817-40</text>
<text x="110.7" y="56.2">TO_SOT_Packages_SMD:SOT-23_Handsoldering</text>
<text x="110.3" y="69.5">BC817-40</text>
<text x="110.7" y="71.4">TO_SOT_Packages_SMD:SOT-23_Handsoldering</text>
<text x="110.3" y="86">BC817-40</text>
<text x="110.3" y="101.3">BC817-40</text>
<text x="110.7" y="103.2">TO_SOT_Packages_SMD:SOT-23_Handsoldering</text>
<text x="110.3" y="116.5">BC817-40</text>
</g>
<g font-size="1.8" fill="#008400">
<text x="110.7" y="88">TO_SOT_Packages_SMD:SOT-23_Handsoldering</text>
<text x="110.7" y="118.4">TO_SOT_Packages_SMD:SOT-23_Handsoldering</text>
</g>
<g font-size="1.1" fill="#008484">
<text x="52.4" y="30.2">+5V</text>
<text x="108.3" y="30.2">+5V</text>
<text x="21.9" y="89.9">+5V</text>
<text x="32.1" y="89.9">+5V</text>
</g>
</svg>
